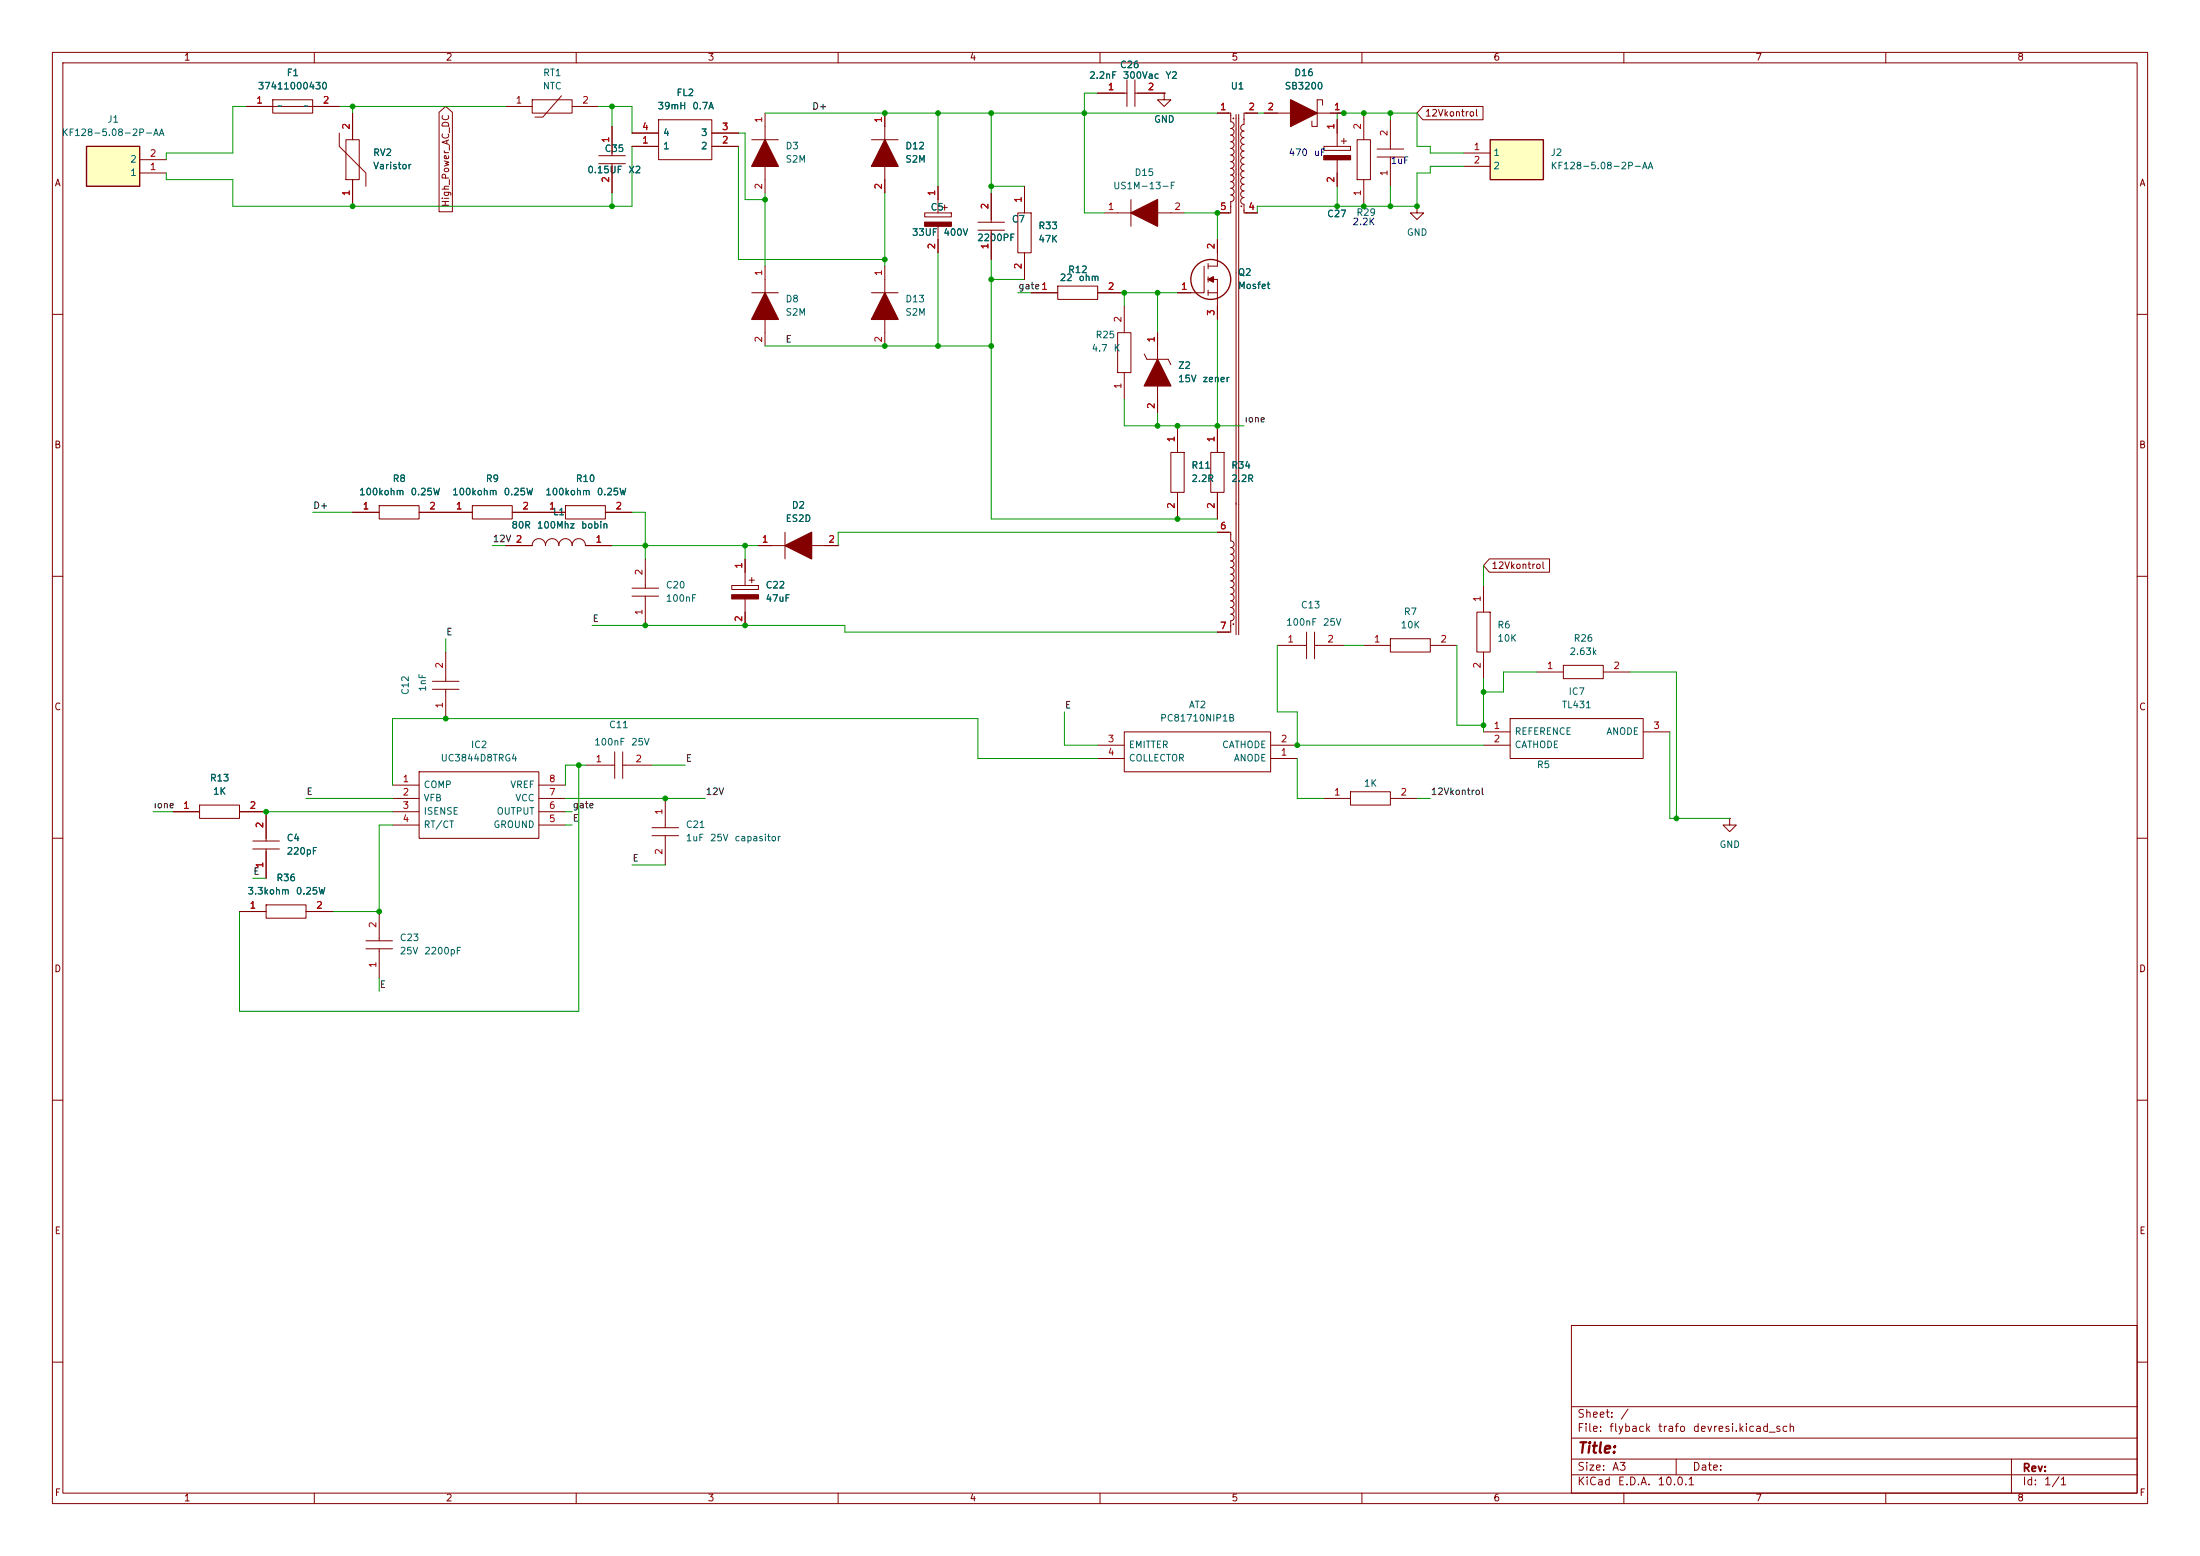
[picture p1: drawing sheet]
<svg xmlns="http://www.w3.org/2000/svg" width="420mm" height="297mm" viewBox="0 0 420 297" stroke-linecap="round" stroke-linejoin="round" font-family="sans-serif">
<g fill="none" stroke="#840000" stroke-width=".19">
<path d="M10 10h400v277h-400zM12 12h396v273h-396zM60 10v2M110 10v2M160 10v2M210 10v2M260 10v2M310 10v2M360 10v2M120.6 27.9h5.1M120.6 25.4h5.1M125.7 22.9h10.2v7.6h-10.2z"/>
<path d="M135.9 27.9h5.1M135.9 25.4h5.1M143.5 26.7h5.1M146 21.6v5.1M146 31.8v5M166.4 26.7h5M168.9 21.6v5.1M168.9 31.8v5M179.1 35.6v5M179.8 39.6h1M180.3 39.1v1M189.2 36.8v5.6"/>
<path d="M195.6 35.6v5M232.4 21.6h2.5l.1 1.6a.64 .64 0 0 1 .6 .7 .64 .64 0 0 1-.6 .6 .64 .64 0 0 1 .6 .7 .64 .64 0 0 1-.6 .6 .64 .64 0 0 1 .6 .6 .64 .64 0 0 1-.6 .7 .64 .64 0 0 1 .6 .6 .64 .64 0 0 1-.6 .6M235 28.3a.64 .64 0 0 1 .6 .7 .64 .64 0 0 1-.6 .6 .64 .64 0 0 1 .6 .6 .64 .64 0 0 1-.6 .7 .64 .64 0 0 1 .6 .6 .64 .64 0 0 1-.6 .6 .64 .64 0 0 1 .6 .7 .64 .64 0 0 1-.6 .6 .64 .64 0 0 1 .6 .6 .64 .64 0 0 1-.6 .7M235 34.7a.64 .64 0 0 1 .6 .6 .64 .64 0 0 1-.6 .6 .64 .64 0 0 1 .6 .7 .64 .64 0 0 1-.6 .6 .64 .64 0 0 1 .6 .7 .64 .64 0 0 1-.6 .6l-.1 2.1h-2.5M236 21.8v99.4M236.5 21.8v99.4M237.5 23.7a.64 .64 0 0 0-.6 .7 .64 .64 0 0 0 .6 .6 .64 .64 0 0 0-.6 .7 .64 .64 0 0 0 .6 .6 .64 .64 0 0 0-.6 .6 .64 .64 0 0 0 .6 .7 .64 .64 0 0 0-.6 .6 .64 .64 0 0 0 .6 .6 .64 .64 0 0 0-.6 .7 .64 .64 0 0 0 .6 .6 .64 .64 0 0 0-.6 .6 .64 .64 0 0 0 .6 .7 .64 .64 0 0 0-.6 .6 .64 .64 0 0 0 .6 .6 .64 .64 0 0 0-.6 .7 .64 .64 0 0 0 .6 .6 .64 .64 0 0 0-.6 .6 .64 .64 0 0 0 .6 .7 .64 .64 0 0 0-.6 .6 .64 .64 0 0 0 .6 .6 .64 .64 0 0 0-.6 .7 .64 .64 0 0 0 .6 .6 .64 .64 0 0 0-.6 .7 .64 .64 0 0 0 .6 .6v1.6h2.5M240 21.6h-2.5v2.1M252.7 27.9h5.1v.8h-5.1zM255.3 22.9v5M255.3 30.5v5.1M256 26.9h1"/>
<path d="M256.5 26.4v1M176.5 40.6h5.1v.8h-5.1zM179.1 43.2v5.1M186.7 43.9h5.1M186.7 42.4h5.1M189.2 43.9v5.6M194.3 40.6h2.5v7.7h-2.5zM195.6 48.3v5M196.8 55.9h5.1M201.9 54.6h7.6v2.6h-7.6zM209.5 55.9h5.1M229.9 50.8v5.1h-5.1"/>
<path d="M230.6 50.3v1M230.6 52.8v1M230.6 55.4v1M230.6 55.9h1.8M230.6 53.3h1.8v7.7M232.4 45.7v5.1h-1.8M10 60h2M408 60h2M85.1 97.8h5.1M90.2 96.5h7.6v2.6h-7.6zM97.8 97.8h10.1M107.9 96.5h7.7v2.6h-7.7z"/>
<path d="M115.6 97.8h5M10 110h2M96.5 104.1h5.1a1.27 1.27 0 0 1 1.3-1.3 1.27 1.27 0 0 1 1.2 1.3 1.27 1.27 0 0 1 1.3-1.3 1.27 1.27 0 0 1 1.3 1.3 1.27 1.27 0 0 1 1.2-1.3 1.27 1.27 0 0 1 1.3 1.3 1.27 1.27 0 0 1 1.3-1.3 1.27 1.27 0 0 1 1.3 1.3h5M232.4 101.6h2.5l.1 1.7a.64 .64 0 0 1 .6 .6 .64 .64 0 0 1-.6 .6 .64 .64 0 0 1 .6 .7 .64 .64 0 0 1-.6 .6 .64 .64 0 0 1 .6 .6 .64 .64 0 0 1-.6 .7 .64 .64 0 0 1 .6 .6 .64 .64 0 0 1-.6 .6 .64 .64 0 0 1 .6 .7 .64 .64 0 0 1-.6 .6M235 109.6a.64 .64 0 0 1 .6 .6 .64 .64 0 0 1-.6 .7 .64 .64 0 0 1 .6 .6 .64 .64 0 0 1-.6 .6 .64 .64 0 0 1 .6 .7 .64 .64 0 0 1-.6 .6 .64 .64 0 0 1 .6 .7 .64 .64 0 0 1-.6 .6 .64 .64 0 0 1 .6 .6 .64 .64 0 0 1-.6 .7 .64 .64 0 0 1 .6 .6 .64 .64 0 0 1-.6 .6 .64 .64 0 0 1 .6 .7 .64 .64 0 0 1-.6 .6l-.1 2.2h-2.5M281.9 116.8h2.6v7.7h-2.6zM283.2 111.8v5M408 110h2M82.5 131.6h5.1M82.5 130h5.1M85.1 124.5v5.5M85.1 131.6v5.6"/>
<path d="M283.2 124.5v5M293.4 128.3h5M298.4 127h7.7v2.5h-7.7zM306.1 128.3h5M10 160h2M50.8 154.9v5.6M74.9 149.9h5.1M74.9 152.4h5.1M74.9 154.9h5.1M74.9 157.5h5.1M80 147.3h22.9v12.7h-22.9zM102.9 149.9h5"/>
<path d="M102.9 152.4h5M102.9 154.9h5M102.9 157.5h5M124.5 158h5M124.5 159.5h5M127 152.4v5.6M127 159.5v5.6M408 160h2M45.7 174h5.1M48.3 162.1h5M48.3 160.5h5M50.8 172.7h7.6v2.6h-7.6z"/>
<path d="M50.8 162.1v5.5M58.4 174h5.1M10 210h2M408 210h2M300 253h108v32h-108zM10 260h2M300 278.5h108M300 274.5h108M300 268.5h108M320 278.5v3M384 278.5v6.5M408 260h2"/>
<path d="M60 285v2M110 285v2M160 285v2M210 285v2M260 285v2M300 281.5h108M310 285v2M360 285v2"/>
</g>
<g fill="#840000" stroke="#840000" stroke-width=".25">
<path d="M230.6 53.3l1-.5v1z"/>
<path d="M168.9 26.7l2.5 5.1h-5z"/>
<path d="M176.5 42.4h5.1v.8h-5.1z"/>
<path d="M252.7 29.7h5.1v.8h-5.1z"/>
<path d="M146 26.7l2.6 5.1h-5.1z"/>
</g>
<circle cx="231.1" cy="53.3" r="3.8" fill="none" stroke="#840000" stroke-width=".25"/>
<g fill="#840000" stroke="#840000" stroke-width=".19">
<circle cx="235.5" cy="22.6" r=".08"/>
<circle cx="235.5" cy="119.1" r=".08"/>
<circle cx="237" cy="39.4" r=".08"/>
</g>
<path d="M16.5 27.9h10.2v7.7h-10.2z" fill="#ffffc2"/>
<path d="M16.5 27.9h10.2v7.7h-10.2z" fill="none" stroke="#840000" stroke-width=".25"/>
<g fill="none" stroke="#840000" stroke-width=".19">
<path d="M52.1 19.1h7.6v2.5h-7.6zM101.6 19.1h7.6v2.5h-7.6zM107.2 18.3l-3.6 4.1h-1.5M209.5 17.8h5.6M215.1 15.2v5.1M216.7 17.8h5.5M216.7 15.2v5.1M222.2 17.8v1.3h1.3l-1.3 1.2-1.2-1.2h1.2M222.2 17.8h.1M26.7 33h5M26.7 30.5h5M47 20.3h17.8"/>
<path d="M64.8 25.4v2.5l5 5.1v2.6M66 26.7h2.6v7.6h-2.6zM67.3 21.6v5.1M67.3 34.3v5.1M96.5 20.3h5.1M109.2 20.3h5.1M114.3 29.7h5.1M114.3 31.2h5.1M116.8 24.1v5.6M116.8 31.2v5.6M215.9 38.1v5.1M241.3 21.6h5.1"/>
<path d="M251.5 21.6h5M252.5 20.1v-1h-1v5h-1.1v-1M143.5 55.9h5.1M146 50.8v5.1M166.4 55.9h5M168.9 50.8v5.1M210.8 40.6h5.1M214.6 58.4v5.1M221 40.6h5.1M146 61v5M168.9 61v5M213.4 63.5h2.5v7.6h-2.5z"/>
<path d="M214.6 71.1v5.1M218.4 67.6l.5 1h4.1l.5 1M221 63.5v5.1M221 73.7v5M67.3 97.8h5.1M72.4 96.5h7.6v2.6h-7.6zM80 97.8h5.1M231.1 86.4h2.6v7.6h-2.6zM232.4 81.3v5.1M232.4 94v5.1M120.6 113.8h5.1M120.6 112.3h5.1"/>
<path d="M123.2 106.7v5.6M123.2 113.8v5.6M139.7 111.8h5.1v.7h-5.1zM142.2 106.7v5.1M142.2 114.3v5.1M143 110.7h1M143.5 110.2v1.1M144.8 104.1h5.1M149.9 101.6v5.1M154.9 104.1h5.1M214.6 139.7h28v7.6h-28zM243.8 123.2h5.6"/>
<path d="M249.4 120.7v5M251 123.2h5.5M251 120.7v5M260.3 123.2h5.1M265.4 121.9h7.6v2.6h-7.6zM273 123.2h5.1M33 154.9h5.1M38.1 153.7h7.6v2.5h-7.6zM45.7 154.9h5.1M111.8 146.1h5.5M117.3 143.5v5.1M118.9 146.1h5.6"/>
<path d="M118.9 143.5v5.1M209.5 144.8h5.1M209.5 142.2h5.1M242.6 144.8h5M242.6 142.2h5M252.7 152.4h5.1M257.8 151.1h7.6v2.6h-7.6zM265.4 152.4h5.1M69.8 179.6h5.1M72.4 174v5.6M69.8 181.1h5.1M72.4 181.1v5.6"/>
</g>
<g fill="#840000" stroke="#840000" stroke-width=".25">
<path d="M215.9 40.6l5.1-2.5v5.1z"/>
<path d="M139.7 113.5h5.1v.8h-5.1z"/>
<path d="M146 55.9l2.6 5.1h-5.1z"/>
<path d="M246.4 19.1l5.1 2.5-5.1 2.5z"/>
<path d="M149.9 104.1l5-2.5v5.1z"/>
<path d="M168.9 55.9l2.5 5.1h-5z"/>
<path d="M221 68.6l2.5 5.1h-5.1z"/>
</g>
<path d="M284.5 26.7h10.1v7.6h-10.1z" fill="#ffffc2"/>
<path d="M284.5 26.7h10.1v7.6h-10.1z" fill="none" stroke="#840000" stroke-width=".25"/>
<g fill="none" stroke="#840000" stroke-width=".19">
<path d="M209.5 17.8h5.1M217.2 17.8h5M222.2 17.8h.1M47 20.3h5.1M59.7 20.3h5.1M67.3 21.6v5.1M67.3 34.3v5.1M83.8 21.4l1.3-1.1 1.3 1.1v19h-2.6zM116.8 24.1v5.1M116.8 31.8v5M120.6 27.9h5.1M120.6 25.4h5.1"/>
<path d="M135.9 27.9h5.1M135.9 25.4h5.1M168.9 21.6v2.5M168.9 34.3v2.5M179.1 35.6v2.5M189.2 36.8v5.1M195.6 35.6v5M232.4 21.6h2.2M237.8 21.6h2.2M241.3 21.6h2.5M254 21.6h2.5M255.3 22.9v2.5"/>
<path d="M255.3 33v2.6M259.1 26.7h2.5v7.6h-2.5zM260.3 21.6v5.1M260.3 34.3v5.1M262.9 30h5.1M262.9 28.4h5.1M265.4 22.9v5.5M265.4 30v5.6M270.5 39.4v1.2h1.3l-1.3 1.3-1.3-1.3h1.3M270.5 39.4h.1M271.6 20.3h11.5v2.6h-11.5l-1.1-1.3zM279.4 29.2h5.1"/>
<path d="M279.4 31.8h5.1M179.1 45.7v2.6M189.2 44.5v5M195.6 48.3v5M196.8 55.9h5.1M209.5 55.9h5.1M224.8 55.9h2.5M232.4 45.7v2.6M232.4 58.4v2.6M232.4 40.6h2.2M237.8 40.6h2.2M221 63.5v2.5"/>
<path d="M221 76.2v2.5M67.3 97.8h5.1M80 97.8h10.2M97.8 97.8h10.1M115.6 97.8h5M223.5 86.4h2.6v7.6h-2.6zM224.8 81.3v5.1M224.8 94v5.1M232.4 81.3v5.1M232.4 94v5.1M96.5 104.1h5.1M111.8 104.1h5"/>
<path d="M142.2 106.7v2.5M142.2 116.8v2.6M144.8 104.1h2.5M157.5 104.1h2.5M232.4 101.6h2.2M284.3 106.7h11.5v2.5h-11.5l-1.1-1.2zM232.4 120.7h2.2M283.2 139.7h5.1M288.3 137.2h25.4v7.6h-25.4zM313.7 139.7h5.1M33 154.9h5.1M45.7 154.9h5.1v5.1"/>
<path d="M283.2 142.2h5.1M330.2 156.2v1.3h1.3l-1.3 1.3-1.3-1.3h1.3M330.2 156.2h.1M45.7 174h5.1M50.8 162.6v5M58.4 174h5.1"/>
</g>
<g fill="none" stroke="#009600" stroke-width=".19">
<path d="M209.5 17.8h-2.5v22.8h3.8M47 20.3h-2.6v8.9h-12.7v1.3M64.8 20.3h31.7M67.3 20.3v1.3M114.3 20.3h6.3v5.1M116.8 20.3v3.8M116.8 36.8v2.6M120.6 27.9v11.5h-76.2v-5.1h-12.7v-1.3M141 25.4h1.2v12.7h3.8M141 27.9v21.6h27.9M146 21.6h86.4M146 36.8v14"/>
<path d="M168.9 36.8v14M179.1 21.6v14M189.2 21.6v15.2M189.2 35.6h6.4M240 21.6h1.3M255.3 22.9v-1.3h15.2v6.3h2.5v1.3h6.4M255.3 35.6v3.8M265.4 21.6v1.3M265.4 35.6v3.8M279.4 31.8h-6.4v1.2h-2.5v6.4h-30.5v1.2M179.1 48.3v17.7M189.2 49.5v49.6h43.2"/>
<path d="M189.2 53.3h6.4M194.3 55.9h2.5M221 55.9v7.6M224.8 55.9h-10.2v2.5M226.1 40.6h6.3v5.1M146 66h43.2M214.6 76.2v5.1h22.9M221 78.7v2.6M232.4 61v20.3M59.7 97.8h7.6M120.6 97.8h2.6v8.9M94 104.1h2.5"/>
<path d="M113 119.4h48.3v1.3h71.1M116.8 104.1h28M142.2 104.1v2.6M232.4 101.6h-72.4v2.5M283.2 108v3.8M85.1 121.9v2.6M203.2 135.9v6.3h6.3M243.8 123.2v12.7h3.8v6.3h35.6M256.5 123.2h3.8M278.1 123.2v15.2h5.1M283.2 129.5v10.2M293.4 128.3h-6.4v3.8h-3.8"/>
<path d="M311.1 128.3h8.9v27.9M318.8 139.7v16.5h11.4M29.2 154.9h3.8M50.8 154.9h24.1M58.4 152.4h16.5M74.9 157.5h-2.5v16.5h-8.9M107.9 152.4h26.7M107.9 157.5h1.3M107.9 154.9h1.3M110.5 146.1v46.9h-64.8v-19M111.8 146.1h-3.9v3.8M124.5 146.1h6.3"/>
<path d="M209.5 144.8h-22.8v-7.6h-111.8v12.7M247.6 144.8v7.6h5.1M270.5 152.4h2.5M48.3 167.6h2.5M120.6 165.1h6.4M72.4 186.7v2.5"/>
</g>
<g fill="#009600" stroke="#009600" stroke-width=".19">
<circle cx="189.2" cy="21.6" r=".46"/>
<circle cx="207" cy="21.6" r=".46"/>
<circle cx="189.2" cy="35.6" r=".46"/>
<circle cx="179.1" cy="21.6" r=".46"/>
<circle cx="168.9" cy="21.6" r=".46"/>
<circle cx="146" cy="38.1" r=".46"/>
<circle cx="168.9" cy="49.5" r=".46"/>
<circle cx="179.1" cy="66" r=".46"/>
<circle cx="189.2" cy="53.3" r=".46"/>
<circle cx="189.2" cy="66" r=".46"/>
<circle cx="168.9" cy="66" r=".46"/>
<circle cx="123.2" cy="119.4" r=".46"/>
<circle cx="85.1" cy="137.2" r=".46"/>
<circle cx="142.2" cy="119.4" r=".46"/>
<circle cx="123.2" cy="104.1" r=".46"/>
<circle cx="142.2" cy="104.1" r=".46"/>
<circle cx="110.5" cy="146.1" r=".46"/>
<circle cx="127" cy="152.4" r=".46"/>
<circle cx="72.4" cy="174" r=".46"/>
<circle cx="50.8" cy="154.9" r=".46"/>
<circle cx="67.3" cy="20.3" r=".46"/>
<circle cx="116.8" cy="39.4" r=".46"/>
<circle cx="116.8" cy="20.3" r=".46"/>
<circle cx="67.3" cy="39.4" r=".46"/>
<circle cx="283.2" cy="132.1" r=".46"/>
<circle cx="283.2" cy="138.4" r=".46"/>
<circle cx="247.6" cy="142.2" r=".46"/>
<circle cx="260.3" cy="21.6" r=".46"/>
<circle cx="265.4" cy="21.6" r=".46"/>
<circle cx="260.3" cy="39.4" r=".46"/>
<circle cx="256.5" cy="21.6" r=".46"/>
<circle cx="265.4" cy="39.4" r=".46"/>
<circle cx="320" cy="156.2" r=".46"/>
<circle cx="270.5" cy="39.4" r=".46"/>
<circle cx="232.4" cy="40.6" r=".46"/>
<circle cx="214.6" cy="55.9" r=".46"/>
<circle cx="221" cy="55.9" r=".46"/>
<circle cx="255.3" cy="39.4" r=".46"/>
<circle cx="224.8" cy="81.3" r=".46"/>
<circle cx="221" cy="81.3" r=".46"/>
<circle cx="232.4" cy="81.3" r=".46"/>
<circle cx="224.8" cy="99.1" r=".46"/>
</g>
<text font-size="2" fill="#840000" x="301" y="277.9">Title:</text>
<g font-size="1.5" fill="#840000">
<text x="301" y="273.7">File:</text>
<text x="301" y="271">Sheet:</text>
<text x="307.1" y="273.7">flyback</text>
<text x="309.2" y="271">/</text>
<text x="316.4" y="273.7">trafo</text>
<text x="323" y="273.7">devresi.kicad_sch</text>
<text x="301" y="281.1">Size:</text>
<text x="307.6" y="281.1">A3</text>
<text x="323" y="281.1">Date:</text>
<text x="386" y="281.3">Rev:</text>
<text x="301" y="283.9">KiCad</text>
<text x="308.7" y="283.9">E.D.A.</text>
<text x="316.3" y="283.9">10.0.1</text>
<text x="386" y="283.9">Id:</text>
<text x="390.1" y="283.9">1/1</text>
</g>
<g font-size="1.3" fill="#840000">
<text x="35" y="11.9">1</text>
<text x="85" y="11.9">2</text>
<text x="135" y="11.9">3</text>
<text x="185" y="11.9">4</text>
<text x="235" y="11.9">5</text>
<text x="285" y="11.9">6</text>
<text x="335" y="11.9">7</text>
<text x="385" y="11.9">8</text>
<text x="271.9" y="22.5">12Vkontrol</text>
<text x="10.3" y="35.9">A</text>
<text x="408.3" y="35.9">A</text>
<text x="86" y="39.6" transform="rotate(-90 86 39.6)">High_Power_AC_DC</text>
<text x="10.3" y="85.9">B</text>
<text x="408.2" y="85.9">B</text>
<text x="284.6" y="108.9">12Vkontrol</text>
<text x="10.3" y="135.9">C</text>
<text x="408.2" y="135.9">C</text>
<text x="10.3" y="185.9">D</text>
<text x="408.2" y="185.9">D</text>
<text x="10.3" y="235.9">E</text>
<text x="408.3" y="235.9">E</text>
<text x="10.3" y="285.9">F</text>
<text x="35" y="286.9">1</text>
<text x="85" y="286.9">2</text>
<text x="135" y="286.9">3</text>
<text x="185" y="286.9">4</text>
<text x="235" y="286.9">5</text>
<text x="285" y="286.9">6</text>
<text x="335" y="286.9">7</text>
<text x="385" y="286.9">8</text>
<text x="408.3" y="285.9">F</text>
</g>
<g font-size="1.3" fill="#006464">
<text x="49.1" y="17.4">37411000430</text>
<text x="54.6" y="14.8">F1</text>
<text x="103.5" y="17.4">NTC</text>
<text x="103.6" y="14.8">RT1</text>
<text x="207.8" y="15.3">2.2nF</text>
<text x="213.7" y="13.3">C26</text>
<text x="214.3" y="15.3">300Vac</text>
<text x="222.4" y="15.3">Y2</text>
<text x="234.8" y="17.4">U1</text>
<text x="245.2" y="17.4">SB3200</text>
<text x="247" y="14.8">D16</text>
<text x="20.4" y="23.7">J1</text>
<text x="52.8" y="21.2">~</text>
<text x="57.8" y="21.2">~</text>
<text x="125.4" y="21.2">39mH</text>
<text x="129" y="18.6">FL2</text>
<text x="132.1" y="21.2">0.7A</text>
<text x="220.2" y="23.7">GND</text>
<text x="11.7" y="26.3">KF128-5.08-2P-AA</text>
<text x="115.3" y="29.3">C35</text>
<text x="126.5" y="28.8">1</text>
<text x="126.5" y="26.3">4</text>
<text x="133.7" y="28.8">2</text>
<text x="133.7" y="26.3">3</text>
<text x="149.9" y="28.8">D3</text>
<text x="172.7" y="28.8">D12</text>
<text x="24.7" y="33.9">1</text>
<text x="24.7" y="31.3">2</text>
<text x="71.1" y="30.1">RV2</text>
<text x="71.1" y="32.6">Varistor</text>
<text x="112" y="33.4">0.15UF</text>
<text x="119.8" y="33.4">X2</text>
<text x="149.9" y="31.3">S2M</text>
<text x="172.7" y="31.3">S2M</text>
<text x="216.5" y="33.9">D15</text>
<text x="285" y="30.1">1</text>
<text x="285" y="32.6">2</text>
<text x="295.9" y="30.1">J2</text>
<text x="295.9" y="32.6">KF128-5.08-2P-AA</text>
<text x="177.6" y="40.5">C5</text>
<text x="212.4" y="36.4">US1M-13-F</text>
<text x="253.2" y="41.8">C27</text>
<text x="258.8" y="41.5">R29</text>
<text x="174" y="45.3">33UF</text>
<text x="180" y="45.3">400V</text>
<text x="186.4" y="46.3">2200PF</text>
<text x="193" y="42.8">C7</text>
<text x="198.1" y="44">R33</text>
<text x="198.1" y="46.6">47K</text>
<text x="268.5" y="45.3">GND</text>
<text x="202.2" y="53.9">22</text>
<text x="203.8" y="52.4">R12</text>
<text x="205.8" y="53.9">ohm</text>
<text x="236.2" y="52.9">Q2</text>
<text x="149.9" y="58">D8</text>
<text x="172.7" y="58">D13</text>
<text x="236.2" y="55.5">Mosfet</text>
<text x="149.9" y="60.6">S2M</text>
<text x="172.7" y="60.6">S2M</text>
<text x="209.1" y="64.9">R25</text>
<text x="208.3" y="67.4">4.7</text>
<text x="212.5" y="67.4">K</text>
<text x="224.8" y="70.7">Z2</text>
<text x="224.8" y="73.3">15V</text>
<text x="229.5" y="73.3">zener</text>
<text x="227.3" y="89.8">R11</text>
<text x="235" y="89.8">R34</text>
<text x="68.4" y="94.8">100kohm</text>
<text x="74.9" y="92.3">R8</text>
<text x="78.3" y="94.8">0.25W</text>
<text x="86.2" y="94.8">100kohm</text>
<text x="92.6" y="92.3">R9</text>
<text x="96" y="94.8">0.25W</text>
<text x="104" y="94.8">100kohm</text>
<text x="109.8" y="92.3">R10</text>
<text x="113.8" y="94.8">0.25W</text>
<text x="227.3" y="92.3">2.2R</text>
<text x="235" y="92.3">2.2R</text>
<text x="97.5" y="101.2">80R</text>
<text x="102.4" y="101.2">100Mhz</text>
<text x="105.5" y="98.7">L1</text>
<text x="110.8" y="101.2">bobin</text>
<text x="149.9" y="99.9">ES2D</text>
<text x="151.1" y="97.4">D2</text>
<text x="127" y="112.6">C20</text>
<text x="146.1" y="112.6">C22</text>
<text x="127" y="115.2">100nF</text>
<text x="146.1" y="115.2">47uF</text>
<text x="245.4" y="119.7">100nF</text>
<text x="248.2" y="116.4">C13</text>
<text x="252.5" y="119.7">25V</text>
<text x="267.9" y="117.7">R7</text>
<text x="267.3" y="120.2">10K</text>
<text x="285.8" y="120.2">R6</text>
<text x="285.8" y="122.8">10K</text>
<text x="299.5" y="125.3">2.63k</text>
<text x="300.3" y="122.8">R26</text>
<text x="78.3" y="132.8" transform="rotate(-90 78.3 132.8)">C12</text>
<text x="81.6" y="132.1" transform="rotate(-90 81.6 132.1)">1nF</text>
<text x="226.9" y="135.5">AT2</text>
<text x="298.1" y="135.5">TL431</text>
<text x="299.3" y="132.9">IC7</text>
<text x="89.8" y="143.1">IC2</text>
<text x="113.3" y="142.6">100nF</text>
<text x="116.2" y="139.3">C11</text>
<text x="120.4" y="142.6">25V</text>
<text x="215.4" y="143.1">EMITTER</text>
<text x="221.4" y="138">PC81710NIP1B</text>
<text x="233.2" y="143.1">CATHODE</text>
<text x="289.1" y="140.6">REFERENCE</text>
<text x="289.1" y="143.1">CATHODE</text>
<text x="306.6" y="140.6">ANODE</text>
<text x="40" y="149.5">R13</text>
<text x="84" y="145.6">UC3844D8TRG4</text>
<text x="215.4" y="145.6">COLLECTOR</text>
<text x="235.4" y="145.6">ANODE</text>
<text x="293.3" y="146.9">R5</text>
<text x="40.6" y="152">1K</text>
<text x="80.8" y="150.7">COMP</text>
<text x="80.8" y="153.3">VFB</text>
<text x="80.8" y="155.8">ISENSE</text>
<text x="94.7" y="155.8">OUTPUT</text>
<text x="97.3" y="150.7">VREF</text>
<text x="98.3" y="153.3">VCC</text>
<text x="260.3" y="150.5">1K</text>
<text x="54.6" y="160.9">C4</text>
<text x="80.8" y="158.3">RT/CT</text>
<text x="94.1" y="158.3">GROUND</text>
<text x="130.8" y="160.9">1uF</text>
<text x="130.8" y="158.3">C21</text>
<text x="135.4" y="160.9">25V</text>
<text x="140.1" y="160.9">capasitor</text>
<text x="54.6" y="163.4">220pF</text>
<text x="328.2" y="162.2">GND</text>
<text x="47.2" y="171">3.3kohm</text>
<text x="52.7" y="168.5">R36</text>
<text x="56.4" y="171">0.25W</text>
<text x="76.2" y="179.9">C23</text>
<text x="76.2" y="182.5">25V</text>
<text x="80.9" y="182.5">2200pF</text>
</g>
<g font-size="1.3" fill="#a90000">
<text x="211.4" y="17.5">1</text>
<text x="219" y="17.5">2</text>
<text x="48.8" y="20.1">1</text>
<text x="61.5" y="20.1">2</text>
<text x="98.4" y="20.1">1</text>
<text x="111.1" y="20.1">2</text>
<text x="145.8" y="23.6" transform="rotate(-90 145.8 23.6)">1</text>
<text x="168.7" y="23.6" transform="rotate(-90 168.7 23.6)">1</text>
<text x="232.8" y="21.3">1</text>
<text x="238.2" y="21.3">2</text>
<text x="241.9" y="21.3">2</text>
<text x="254.6" y="21.3">1</text>
<text x="67.1" y="24.8" transform="rotate(-90 67.1 24.8)">2</text>
<text x="116.6" y="27.4" transform="rotate(-90 116.6 27.4)">1</text>
<text x="122.5" y="27.7">1</text>
<text x="122.5" y="25.1">4</text>
<text x="137.7" y="27.7">2</text>
<text x="137.7" y="25.1">3</text>
<text x="255" y="24.8" transform="rotate(-90 255 24.8)">1</text>
<text x="260.1" y="24.8" transform="rotate(-90 260.1 24.8)">2</text>
<text x="265.2" y="26.1" transform="rotate(-90 265.2 26.1)">2</text>
<text x="281.2" y="29">1</text>
<text x="28.5" y="32.8">1</text>
<text x="28.5" y="30.2">2</text>
<text x="116.6" y="35" transform="rotate(-90 116.6 35)">2</text>
<text x="255" y="35" transform="rotate(-90 255 35)">2</text>
<text x="265.2" y="33.7" transform="rotate(-90 265.2 33.7)">1</text>
<text x="281.2" y="31.5">2</text>
<text x="67.1" y="37.5" transform="rotate(-90 67.1 37.5)">1</text>
<text x="145.8" y="36.3" transform="rotate(-90 145.8 36.3)">2</text>
<text x="168.7" y="36.3" transform="rotate(-90 168.7 36.3)">2</text>
<text x="178.8" y="37.5" transform="rotate(-90 178.8 37.5)">1</text>
<text x="189" y="40.1" transform="rotate(-90 189 40.1)">2</text>
<text x="195.3" y="38.8" transform="rotate(-90 195.3 38.8)">1</text>
<text x="211.4" y="40.4">1</text>
<text x="224.1" y="40.4">2</text>
<text x="232.8" y="40.4">5</text>
<text x="238.2" y="40.4">4</text>
<text x="260.1" y="37.5" transform="rotate(-90 260.1 37.5)">1</text>
<text x="178.8" y="47.7" transform="rotate(-90 178.8 47.7)">2</text>
<text x="189" y="47.7" transform="rotate(-90 189 47.7)">1</text>
<text x="232.2" y="47.7" transform="rotate(-90 232.2 47.7)">2</text>
<text x="145.8" y="52.8" transform="rotate(-90 145.8 52.8)">1</text>
<text x="168.7" y="52.8" transform="rotate(-90 168.7 52.8)">1</text>
<text x="195.3" y="51.5" transform="rotate(-90 195.3 51.5)">2</text>
<text x="198.7" y="55.6">1</text>
<text x="211.4" y="55.6">2</text>
<text x="225.4" y="55.6">1</text>
<text x="145.8" y="65.5" transform="rotate(-90 145.8 65.5)">2</text>
<text x="168.7" y="65.5" transform="rotate(-90 168.7 65.5)">2</text>
<text x="214.4" y="61.7" transform="rotate(-90 214.4 61.7)">2</text>
<text x="220.7" y="65.5" transform="rotate(-90 220.7 65.5)">1</text>
<text x="232.2" y="60.4" transform="rotate(-90 232.2 60.4)">3</text>
<text x="214.4" y="74.4" transform="rotate(-90 214.4 74.4)">1</text>
<text x="220.7" y="78.2" transform="rotate(-90 220.7 78.2)">2</text>
<text x="224.5" y="84.5" transform="rotate(-90 224.5 84.5)">1</text>
<text x="232.2" y="84.5" transform="rotate(-90 232.2 84.5)">1</text>
<text x="69.1" y="97.5">1</text>
<text x="81.8" y="97.5">2</text>
<text x="86.9" y="97.5">1</text>
<text x="99.6" y="97.5">2</text>
<text x="104.7" y="97.5">1</text>
<text x="117.4" y="97.5">2</text>
<text x="224.5" y="97.2" transform="rotate(-90 224.5 97.2)">2</text>
<text x="232.2" y="97.2" transform="rotate(-90 232.2 97.2)">2</text>
<text x="232.8" y="101.3">6</text>
<text x="98.4" y="103.9">2</text>
<text x="113.6" y="103.9">1</text>
<text x="145.3" y="103.9">1</text>
<text x="158" y="103.9">2</text>
<text x="122.9" y="109.9" transform="rotate(-90 122.9 109.9)">2</text>
<text x="142" y="108.7" transform="rotate(-90 142 108.7)">1</text>
<text x="122.9" y="117.5" transform="rotate(-90 122.9 117.5)">1</text>
<text x="142" y="118.8" transform="rotate(-90 142 118.8)">2</text>
<text x="283" y="115" transform="rotate(-90 283 115)">1</text>
<text x="232.8" y="120.4">7</text>
<text x="245.7" y="122.9">1</text>
<text x="253.3" y="122.9">2</text>
<text x="262.2" y="122.9">1</text>
<text x="274.9" y="122.9">2</text>
<text x="84.8" y="127.7" transform="rotate(-90 84.8 127.7)">2</text>
<text x="283" y="127.7" transform="rotate(-90 283 127.7)">2</text>
<text x="295.2" y="128">1</text>
<text x="307.9" y="128">2</text>
<text x="84.8" y="135.3" transform="rotate(-90 84.8 135.3)">1</text>
<text x="211.4" y="142">3</text>
<text x="244.4" y="142">2</text>
<text x="285" y="139.4">1</text>
<text x="285" y="142">2</text>
<text x="315.5" y="139.4">3</text>
<text x="76.8" y="149.6">1</text>
<text x="104.7" y="149.6">8</text>
<text x="113.6" y="145.8">1</text>
<text x="121.2" y="145.8">2</text>
<text x="211.4" y="144.5">4</text>
<text x="244.4" y="144.5">1</text>
<text x="34.9" y="154.7">1</text>
<text x="47.6" y="154.7">2</text>
<text x="76.8" y="152.1">2</text>
<text x="76.8" y="154.7">3</text>
<text x="104.7" y="154.7">6</text>
<text x="104.7" y="152.1">7</text>
<text x="126.7" y="155.6" transform="rotate(-90 126.7 155.6)">1</text>
<text x="254.6" y="152.1">1</text>
<text x="267.3" y="152.1">2</text>
<text x="50.5" y="158.2" transform="rotate(-90 50.5 158.2)">2</text>
<text x="76.8" y="157.2">4</text>
<text x="104.7" y="157.2">5</text>
<text x="50.5" y="165.8" transform="rotate(-90 50.5 165.8)">1</text>
<text x="126.7" y="163.3" transform="rotate(-90 126.7 163.3)">2</text>
<text x="47.6" y="173.7">1</text>
<text x="60.3" y="173.7">2</text>
<text x="72.1" y="177.2" transform="rotate(-90 72.1 177.2)">2</text>
<text x="72.1" y="184.9" transform="rotate(-90 72.1 184.9)">1</text>
</g>
<g font-size="1.3" fill="#0f0f0f">
<text x="154.9" y="21.2">D+</text>
<text x="194.3" y="55.5">gate1</text>
<text x="149.9" y="65.7">E</text>
<text x="237.5" y="80.9">ıone</text>
<text x="59.7" y="97.4">D+</text>
<text x="94" y="103.8">12V 2</text>
<text x="113" y="119">E</text>
<text x="85.1" y="121.6">E</text>
<text x="203.2" y="135.5">E</text>
<text x="130.8" y="145.7">E</text>
<text x="29.2" y="154.6">ıone</text>
<text x="58.4" y="152.1">E</text>
<text x="109.2" y="154.6">gate</text>
<text x="134.6" y="152.1">12V</text>
<text x="273" y="152.1">12Vkontrol</text>
<text x="109.2" y="157.1">E</text>
<text x="48.3" y="167.3">E</text>
<text x="120.6" y="164.8">E</text>
<text x="72.4" y="188.9">E</text>
</g>
<g font-size="1.3" fill="#0000c2">
<text x="245.9" y="30.1">470</text>
<text x="250.7" y="30.1">uF</text>
<text x="265.4" y="31.6">1uF</text>
<text x="258.1" y="43.3">2.2K</text>
</g>
</svg>
